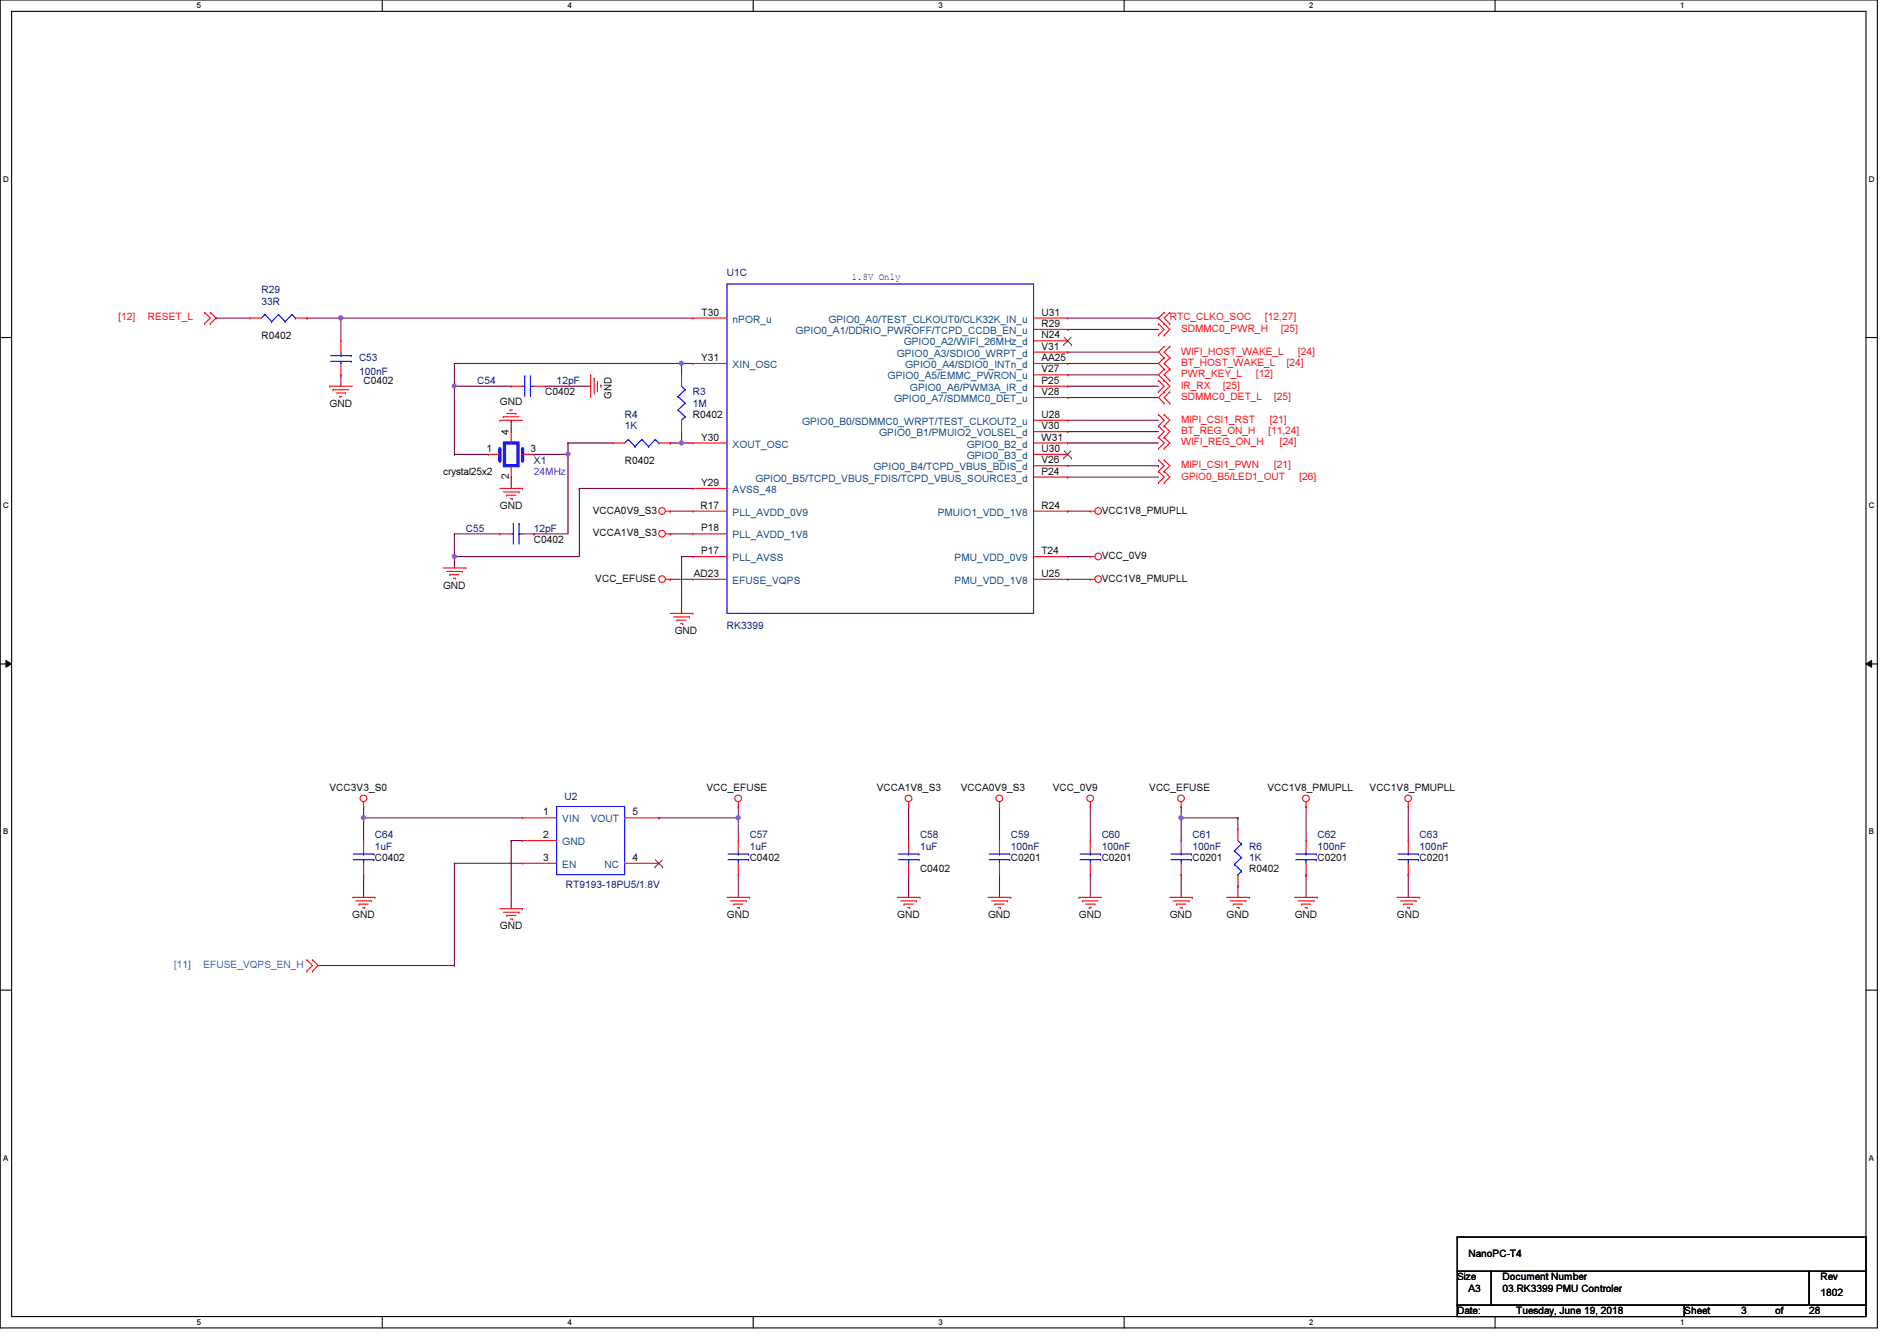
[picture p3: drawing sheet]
<svg xmlns="http://www.w3.org/2000/svg" width="297mm" height="210mm" viewBox="0 0 297 210" stroke-linecap="round" stroke-linejoin="round" font-family="sans-serif">
<path d="M0 0h294v207.9h-294zM1.8 1.8h290.4v204.3h-290.4z" fill="none" stroke="#000" stroke-width=".17"/>
<g fill="#fff">
<path d="M30.8 .2h.7v1.4h-.7z"/>
<path d="M30.8 206.2h.7v1.4h-.7z"/>
</g>
<path d="M59.9 0v1.8M59.9 206.1v1.8" fill="none" stroke="#000" stroke-width=".17"/>
<g fill="#fff">
<path d="M88.9 .2h.6v1.4h-.6z"/>
<path d="M88.9 206.2h.6v1.4h-.6z"/>
</g>
<path d="M117.9 0v1.8M117.9 206.1v1.8" fill="none" stroke="#000" stroke-width=".17"/>
<g fill="#fff">
<path d="M146.9 .2h.7v1.4h-.7z"/>
<path d="M146.9 206.2h.7v1.4h-.7z"/>
</g>
<path d="M176 0v1.8M176 206.1v1.8" fill="none" stroke="#000" stroke-width=".17"/>
<g fill="#fff">
<path d="M205 .2h.7v1.4h-.7z"/>
<path d="M205 206.2h.7v1.4h-.7z"/>
</g>
<path d="M234.1 0v1.8M234.1 206.1v1.8" fill="none" stroke="#000" stroke-width=".17"/>
<g fill="#fff">
<path d="M263.1 .2h.7v1.4h-.7z"/>
<path d="M263.1 206.2h.7v1.4h-.7z"/>
<path d="M.5 27.3h.9v1.4h-.9z"/>
<path d="M292.6 27.3h.9v1.4h-.9z"/>
<path d="M.5 78.4h.9v1.4h-.9z"/>
<path d="M292.6 78.4h.9v1.4h-.9z"/>
</g>
<path d="M0 52.8h1.8M292.2 52.8h1.8" fill="none" stroke="#000" stroke-width=".17"/>
<g fill="#fff">
<path d="M.5 129.5h.8v1.4h-.8z"/>
<path d="M292.6 129.5h.9v1.4h-.9z"/>
</g>
<path d="M0 103.9h1.8M292.2 103.9h1.8" fill="none" stroke="#000" stroke-width=".17"/>
<path d="M.9 103.4l.9 .5-.9 .5zM292.2 103.9l.9-.5v1z" fill="#000"/>
<path d="M.9 103.4l.9 .5-.9 .5zM292.2 103.9l.9-.5v1z" fill="none" stroke="#000" stroke-width=".16"/>
<g fill="#fff">
<path d="M.5 180.5h.8v1.4h-.8z"/>
<path d="M292.6 180.5h.9v1.4h-.9z"/>
</g>
<path d="M0 155h1.8M292.2 155h1.8" fill="none" stroke="#000" stroke-width=".17"/>
<path d="M106.7 67.6h.1M106.7 67.6v1.7M156.5 126.2h.1M156.5 136.9h.1M156.5 126.2v5.4M156.5 136.9v3.6M170.7 126.2h.1M170.7 136.9h.1M170.7 126.2v5.4M170.7 136.9v3.6" fill="none" stroke="#800040" stroke-width=".17"/>
<circle cx="106.7" cy="69.3" r=".32" fill="#f0f"/>
<circle cx="106.7" cy="69.3" r=".32" fill="none" stroke="#f0f" stroke-width=".17"/>
<path d="M71.2 56.9h.1M71.2 56.9h35.5M88.9 69.3h.1M88.9 69.3h7.2M106.7 69.3h.1M106.7 69.3h1.8M83.6 83.6h.1M83.6 83.6h5.3M106.7 87.1h.1M106.7 87.1h1.8" fill="none" stroke="#800040" stroke-width=".17"/>
<circle cx="106.7" cy="56.9" r=".32" fill="#f0f"/>
<circle cx="106.7" cy="56.9" r=".32" fill="none" stroke="#f0f" stroke-width=".17"/>
<path d="M88.9 71.1h.1M88.9 71.1v12.5" fill="none" stroke="#800040" stroke-width=".17"/>
<circle cx="88.9" cy="71.1" r=".32" fill="#f0f"/>
<circle cx="88.9" cy="71.1" r=".32" fill="none" stroke="#f0f" stroke-width=".17"/>
<path d="M71.2 60.5h.1M71.2 60.5v10.6M71.2 60.5h8.8M104.9 69.3h.1M104.9 69.3h1.8M71.2 83.6h.1M71.2 83.6h7.1" fill="none" stroke="#800040" stroke-width=".17"/>
<circle cx="71.1" cy="60.4" r=".32" fill="#f0f"/>
<circle cx="71.1" cy="60.4" r=".32" fill="none" stroke="#f0f" stroke-width=".17"/>
<g fill="none" stroke="#800040" stroke-width=".17">
<path d="M53.4 49.8h.1M53.4 49.8h55.1M71.2 56.9h.1M71.2 56.9v3.6M106.7 56.9h.1M106.7 56.9v1.8M106.7 56.9h1.8M167.2 55.1h.1M167.2 56.9h.1M167.2 58.7h.1M167.2 51.6h.1M167.2 56.9h14.2"/>
<path d="M167.2 55.1h14.2M167.2 58.7h14.2M167.2 51.6h14.2M85.4 60.5h.1M85.4 60.5h7.1M167.2 62.2h.1M167.2 69.3h.1M167.2 67.6h.1M167.2 62.2h14.2M167.2 69.3h14.2M167.2 67.6h14.2M71.2 83.6h.1"/>
<path d="M71.2 83.6v3.5M104.9 83.6h.1M104.9 90.7h.1M104.9 80h.1M104.9 83.6h3.6M104.9 90.7h3.6M104.9 80h3.6M167.2 87.1h.1M167.2 90.7h.1M167.2 80h.1M167.2 90.7h3.5M167.2 87.1h3.5"/>
<path d="M167.2 80h3.5M142.3 126.2h.1M142.3 136.9h.1M142.3 126.2v5.4M142.3 136.9v3.6M185 136.9h.1M185 126.2h.1M185 126.2v1.8M185 136.9v3.6M204.5 126.2h.1M204.5 136.9h.1M204.5 126.2v5.4"/>
<path d="M204.5 136.9v3.6"/>
</g>
<circle cx="184.9" cy="128" r=".32" fill="#f0f"/>
<circle cx="184.9" cy="128" r=".32" fill="none" stroke="#f0f" stroke-width=".17"/>
<path d="M90.7 76.5h.1M90.7 76.5h17.8M90.7 76.5v10.6h-19.5M71.2 87.1h.1M185 128h.1M185 128h8.8M185 128v3.6M193.8 128h.1M193.8 138.7h.1M193.8 128v1.8M193.8 138.7v1.8" fill="none" stroke="#800040" stroke-width=".17"/>
<circle cx="71.1" cy="87.1" r=".32" fill="#f0f"/>
<circle cx="71.1" cy="87.1" r=".32" fill="none" stroke="#f0f" stroke-width=".17"/>
<path d="M167.2 65.8h.1M167.2 65.8h14.2M71.2 87.1h.1M71.2 87.1v1.8M56.9 128h.1M56.9 128v3.6M220.5 126.2h.1M220.5 136.9h.1M220.5 126.2v5.4M220.5 136.9v3.6" fill="none" stroke="#800040" stroke-width=".17"/>
<circle cx="56.9" cy="128" r=".32" fill="#f0f"/>
<circle cx="56.9" cy="128" r=".32" fill="none" stroke="#f0f" stroke-width=".17"/>
<path d="M56.9 128h.1M56.9 128h24.9M115.6 136.9h.1M115.6 128h.1M115.6 128v3.6M115.6 136.9v3.6" fill="none" stroke="#800040" stroke-width=".17"/>
<circle cx="115.6" cy="128" r=".32" fill="#f0f"/>
<circle cx="115.6" cy="128" r=".32" fill="none" stroke="#f0f" stroke-width=".17"/>
<g fill="none" stroke="#800040" stroke-width=".17">
<path d="M53.4 49.8h.1M53.4 49.8v3.5M83.6 71.1h.1M83.6 71.1h5.3M167.2 60.5h.1M167.2 60.5h14.2M56.9 136.9h.1M56.9 126.2h.1M56.9 126.2v1.8M56.9 136.9v3.6M103.2 128h.1M115.6 126.2h.1"/>
<path d="M115.6 126.2v1.8h-12.4"/>
</g>
<circle cx="53.4" cy="49.8" r=".32" fill="#f0f"/>
<circle cx="53.4" cy="49.8" r=".32" fill="none" stroke="#f0f" stroke-width=".17"/>
<g fill="none" stroke="#800040" stroke-width=".17">
<path d="M33.8 49.8h.1M33.8 49.8h5.4M48 49.8h.1M48 49.8h5.4M53.4 58.7h.1M53.4 58.7v1.8M167.2 49.8h14.2M181.4 49.8h.1M71.2 71.1h.1M71.2 71.1h5.3M80 74.7h.1M80 65.8h.1"/>
<path d="M80 65.8v1.8M80 74.7v1.8M88.9 69.3h.1M88.9 69.3v1.8M167.2 74.7h.1M167.2 72.9h14.2M167.2 74.7h14.2M181.4 72.9h.1M106.7 87.1h.1M106.7 87.1v8.9M71.2 135.1h.1M71.2 135.1h10.6"/>
<path d="M71.2 135.1v16M80 131.6h.1M80 131.6v10.6M80 131.6h1.8M49.8 151.1h21.4M71.2 151.1h.1"/>
</g>
<g fill="none" stroke="#f00" stroke-width=".17">
<path d="M32 48.9h.1M32 50.7h.1M32 48.9l.9 .9-.9 .9M32.9 50.7h.1M32.9 48.9h.1M32.9 48.9l.9 .9-.9 .9M39.2 49.8h.1M39.2 49.8h1.7M46.3 49.8h1.7M48 49.8h.1M53.4 58.7h.1M53.4 53.3h.1"/>
<path d="M53.4 53.3v1.8M53.4 56.9v1.8M92.5 58.7h.1M92.5 58.7v3.5M93 59.2h.1M93 59.2v2.5M93.6 59.7v1.5M106.7 58.7h.1M106.7 58.7v1.8M181.4 52.5h.1M181.4 50.7h.1M181.4 59.6h.1"/>
<path d="M181.4 50.7l.9 .9-.9 .9M181.4 59.6l.9 .9-.9 .8M182.3 50.7h.1M182.3 48.9h.1M182.3 52.5h.1M182.3 54.2h.1M182.3 56h.1M182.3 57.8h.1M182.3 59.6h.1M182.3 57.8l-.9 .9 1.8 1.8-1.8 1.7 .9 .9M182.3 48.9l-.9 .9 1.8 1.8-.9 .9M182.3 54.2l-.9 .9 .9 .9"/>
<path d="M182.3 56l-.9 .9 .9 .9M183.2 48.9h.1M183.2 50.7h.1M183.2 56h.1M183.2 54.2h.1M183.2 57.8h.1M183.2 59.6h.1M183.2 48.9l-.9 .9 .9 .9M183.2 54.2l-.9 .9 .9 .9M183.2 56l-.9 .9 .9 .9M183.2 57.8l-.9 .9 .9 .9M51.6 60.5h.1"/>
<path d="M51.6 60.5h3.6M52.2 61h.1M52.2 61h2.4M52.7 61.5h1.4M53.2 62.1h.1M53.2 62.1h.3M54.1 61.5h.1M78.3 65.8h.1M78.3 76.5h3.5M78.3 65.8h3.5M78.8 65.2h.1M78.8 77h2.5"/>
<path d="M78.8 65.2h2.5M79.3 77.5h.1M79.3 77.5h1.5M79.3 64.7h1.5M79.9 64.2h.1M79.9 78.1h.3M79.9 64.2h.3M80 60.5h.1M80 60.5h1.8M80.2 78.1h.1M80.8 64.7h.1M81.3 77h.1"/>
<path d="M81.8 76.5h.1M83.6 60.5h1.8M85.4 60.5h.1M93.6 61.2h.1M94.1 60.3h.1M94.1 60.3v.3M96.1 69.3h.1M96.1 69.3h1.7M103.2 69.3h1.7M104.9 69.3h.1M106.7 67.6h.1M106.7 65.8v1.8"/>
<path d="M181.4 68.5h.1M181.4 66.7h.1M181.4 70.2h.1M181.4 61.3h.1M181.4 73.8h.1M181.4 72h.1M181.4 64.9h.1M181.4 75.6h.1M181.4 66.7l.9 .9-.9 .9M181.4 68.5l.9 .8-.9 .9M181.4 72l.9 .9-.9 .9M181.4 64.9l.9 .9-.9 .9"/>
<path d="M181.4 73.8l.9 .9-.9 .9M182.3 63.1h.1M182.3 61.3h.1M182.3 68.5h.1M182.3 66.7h.1M182.3 70.2h.1M182.3 73.8h.1M182.3 72h.1M182.3 64.9h.1M182.3 75.6h.1M182.3 66.7l.9 .9-.9 .9M182.3 68.5l.9 .8-.9 .9"/>
<path d="M182.3 72l.9 .9-.9 .9M182.3 64.9l.9 .9-.9 .9M182.3 73.8l.9 .9-.9 .9M183.2 61.3h.1M183.2 63.1h.1M183.2 61.3l-.9 .9 .9 .9M69.4 88.9h3.5M69.9 89.5h2.5M70.4 90h.1M70.4 90h1.5M71 90.5h.3M71.3 90.5h.1"/>
<path d="M72.4 89.5h.1M72.9 88.9h.1M78.3 83.6h.1M78.3 83.6h1.7M81.8 83.6h1.8M83.6 83.6h.1M104.2 83.6h.7M104.2 90.7h.7M104.2 80h.7M104.9 83.6h.1M104.9 90.7h.1M104.9 80h.1"/>
<path d="M104.9 96h3.6M105.5 96.6h2.4M106 97.1h.1M106 97.1h1.4M106.5 97.6h.4M106.9 97.6h.1M107.9 96.6h.1M108.5 96h.1M170.7 87.1h.1M170.7 90.7h.1M170.7 80h.1M170.7 90.7h.7"/>
<path d="M170.7 87.1h.7M170.7 80h.7M56.9 126.2h.1M56.9 131.6h.1M56.9 136.9h.1M56.9 125.5v.7M56.9 131.6v1.7M56.9 135.1v1.8M81.8 128h.1M81.8 131.6h.1M81.8 135.1h.1M81.8 128h5.4"/>
<path d="M81.8 131.6h5.4M81.8 135.1h5.4M97.8 128h5.4M97.8 135.1h5.4M103.2 135.1h.1M103.2 128h.1M115.6 126.2h.1M115.6 131.6h.1M115.6 136.9h.1M115.6 125.5v.7M115.6 131.6v1.7M115.6 135.1v1.8"/>
<path d="M142.3 126.2h.1M142.3 131.6h.1M142.3 136.9h.1M142.3 125.5v.7M142.3 131.6v1.7M142.3 135.1v1.8M156.5 126.2h.1M156.5 131.6h.1M156.5 136.9h.1M156.5 125.5v.7M156.5 131.6v1.7M156.5 135.1v1.8"/>
<path d="M170.7 126.2h.1M170.7 131.6h.1M170.7 136.9h.1M170.7 125.5v.7M170.7 131.6v1.7M170.7 135.1v1.8M185 126.2h.1M185 131.6h.1M185 136.9h.1M185 125.5v.7M185 131.6v1.7M185 135.1v1.8"/>
<path d="M204.5 126.2h.1M204.5 131.6h.1M204.5 136.9h.1M204.5 125.5v.7M204.5 131.6v1.7M204.5 135.1v1.8M220.5 126.2h.1M220.5 131.6h.1M220.5 136.9h.1M220.5 125.5v.7M220.5 131.6v1.7M220.5 135.1v1.8"/>
<path d="M48 152h.1M48 150.2h.1M48 150.2l.9 .9-.9 .9M48.9 150.2h.1M48.9 152h.1M48.9 150.2l.9 .9-.9 .9M55.2 140.5h3.5M55.7 141h2.5M56.2 141.5h.1M56.2 141.5h1.5M56.8 142.1h.3M57.1 142.1h.1"/>
<path d="M58.2 141h.1M58.7 140.5h.1M78.3 142.2h3.5M78.8 142.8h2.5M79.3 143.3h.1M79.3 143.3h1.5M79.9 143.8h.3M80.2 143.8h.1M81.3 142.8h.1M81.8 142.2h.1M113.8 140.5h3.6M114.4 141h2.4"/>
<path d="M114.9 141.5h.1M114.9 141.5h1.4M115.4 142.1h.4M115.8 142.1h.1M116.8 141h.1M117.4 140.5h.1M140.5 140.5h3.6M141.1 141h2.4M141.6 141.5h.1M141.6 141.5h1.4M142.1 142.1h.3M142.4 142.1h.1"/>
<path d="M143.5 141h.1M144.1 140.5h.1M154.7 140.5h3.6M155.3 141h2.4M155.8 141.5h.1M155.8 141.5h1.4M156.3 142.1h.4M156.7 142.1h.1M157.7 141h.1M158.3 140.5h.1M168.9 140.5h.1M168.9 140.5h3.6"/>
<path d="M169.5 141h.1M169.5 141h2.5M170 141.5h1.4M170.6 142.1h.1M170.6 142.1h.3M171.4 141.5h.1M183.2 140.5h3.5M183.7 141h2.5M184.2 141.5h.1M184.2 141.5h1.5M184.8 142.1h.3M185.1 142.1h.1"/>
<path d="M186.2 141h.1M186.7 140.5h.1M192.1 140.5h3.5M192.6 141h2.5M193.1 141.5h.1M193.1 141.5h1.5M193.7 142.1h.3M194 142.1h.1M195.1 141h.1M195.6 140.5h.1M202.7 140.5h3.6M203.3 141h2.4"/>
<path d="M203.8 141.5h.1M203.8 141.5h1.4M204.3 142.1h.4M204.7 142.1h.1M205.7 141h.1M206.3 140.5h.1M218.7 140.5h3.6M219.3 141h2.4M219.8 141.5h.1M219.8 141.5h1.4M220.3 142.1h.4M220.7 142.1h.1"/>
<path d="M221.7 141h.1M222.3 140.5h.1"/>
<circle cx="103.7" cy="80" r=".52"/>
<circle cx="171.9" cy="80" r=".52"/>
<circle cx="103.7" cy="90.7" r=".52"/>
<circle cx="103.7" cy="83.5" r=".52"/>
<circle cx="171.9" cy="87.1" r=".52"/>
<circle cx="171.9" cy="90.7" r=".52"/>
<circle cx="56.9" cy="125" r=".52"/>
<circle cx="115.6" cy="125" r=".52"/>
<circle cx="142.3" cy="125" r=".52"/>
<circle cx="156.5" cy="125" r=".52"/>
<circle cx="170.7" cy="125" r=".52"/>
<circle cx="184.9" cy="125" r=".52"/>
<circle cx="204.5" cy="125" r=".52"/>
<circle cx="220.5" cy="125" r=".52"/>
</g>
<path d="M228.2 199h5.3v5.3h-5.3zM228.2 193.6h.1M228.2 193.6v5.4M228.2 193.6h64M233.5 199h49.8v5.3h-49.8zM283.3 199h8.9v5.3h-8.9zM292.2 193.6h.1M292.2 199h.1M292.2 193.6v5.4M228.2 204.3h35.5v1.8h-35.5zM263.7 204.3h28.5v1.8h-28.5z" fill="none" stroke="#000" stroke-width=".17"/>
<g fill="none" stroke="#00f" stroke-width=".17">
<path d="M41.5 49.2h.1M41.5 49.2l-.6 .6M41.5 49.2l1 1.1M42.5 50.3h.1M43.6 49.2h.1M43.6 49.2l-1.1 1.1M43.6 49.2l1.1 1.1M44.7 50.3h.1M45.7 49.2h.1M45.7 49.2l-1 1.1M45.7 49.2l.6 .6M46.3 49.8h.1"/>
<path d="M51.8 55.7h3.2M51.8 56.6h3.2M53.4 56.6h.1M53.4 55.7h.1M53.4 55.1v.6M53.4 56.6v.3M55 55.7h.1M55 56.6h.1M82.2 58.8h.1M82.2 58.8v3.3M83.1 58.8h.1M83.1 58.8v3.3"/>
<path d="M81.8 60.5h.4M82.2 60.5h.1M83.1 60.5h.1M83.1 60.5h.5M98.4 68.8h.1M98.4 68.8l-.6 .5M98.4 68.8l1 1.1M99.4 69.9h.1M100.5 68.8h.1M100.5 68.8l-1.1 1.1M100.5 68.8l1.1 1.1M101.6 69.9h.1"/>
<path d="M102.6 68.8h.1M102.6 68.8l-1 1.1M102.6 68.8l.6 .5M103.2 69.3h.1M106.2 62.1h.1M106.2 64.2h.1M106.2 62.1l1.1 1M106.2 64.2l1.1 1M106.7 65.8h.1M106.7 60.5l.6 .5M107.3 61h.1M107.3 63.1h.1"/>
<path d="M107.3 65.2h.1M107.3 61l-1.1 1.1M107.3 63.1l-1.1 1.1M107.3 65.2l-.6 .6M80 83.6h.4M80.4 83.6h.1M80.4 82h.1M80.4 82v3.2M81.3 82h.1M81.3 83.6h.1M81.3 83.6h.5M81.3 82v3.2"/>
<path d="M55.3 134.6h3.2M55.3 133.7h3.2M56.9 133.7h.1M56.9 134.6h.1M56.9 133.3v.4M56.9 134.6v.5M58.5 134.6h.1M58.5 133.7h.1M87.2 126.2h10.6v10.7h-10.6zM114 134.6h3.2M114 133.7h3.2M115.6 133.7h.1"/>
<path d="M115.6 134.6h.1M115.6 133.3v.4M115.6 134.6v.5M117.2 134.6h.1M117.2 133.7h.1M140.7 134.6h3.2M140.7 133.7h3.2M142.3 133.7h.1M142.3 134.6h.1M142.3 133.3v.4M142.3 134.6v.5M143.9 134.6h.1"/>
<path d="M143.9 133.7h.1M154.9 134.6h3.2M154.9 133.7h3.2M156.5 133.7h.1M156.5 134.6h.1M156.5 133.3v.4M156.5 134.6v.5M158.1 134.6h.1M158.1 133.7h.1M169.1 134.6h3.2M169.1 133.7h3.2M170.7 133.7h.1"/>
<path d="M170.7 134.6h.1M170.7 133.3v.4M170.7 134.6v.5M172.3 134.6h.1M172.3 133.7h.1M183.3 134.6h3.3M183.3 133.7h3.3M185 133.7h.1M185 134.6h.1M185 133.3v.4M185 134.6v.5M186.6 134.6h.1"/>
<path d="M186.6 133.7h.1M202.9 134.6h3.2M202.9 133.7h3.2M204.5 133.7h.1M204.5 134.6h.1M204.5 133.3v.4M204.5 134.6v.5M206.1 134.6h.1M206.1 133.7h.1M218.9 134.6h3.2M218.9 133.7h3.2M220.5 133.7h.1"/>
<path d="M220.5 134.6h.1M220.5 133.3v.4M220.5 134.6v.5M222.1 134.6h.1M222.1 133.7h.1"/>
</g>
<path d="M102.6 135.7h.1M102.6 134.6l1.2 1.1M103.7 134.6l-1.1 1.1M103.8 135.7h.1" fill="none" stroke="#804000" stroke-width=".16"/>
<path d="M78.3 70.2v1.8" fill="none" stroke="#00f" stroke-width=".51"/>
<circle cx="78.3" cy="72" r=".25" fill="#00f"/>
<path d="M81.8 70.2v1.8" fill="none" stroke="#00f" stroke-width=".51"/>
<circle cx="81.8" cy="72" r=".25" fill="#00f"/>
<path d="M79 69.3h2.1v3.6h-2.1z" fill="none" stroke="#00f" stroke-width=".51"/>
<g fill="none" stroke="#f00" stroke-width=".17">
<path d="M108.5 56.9h.1M108.5 49.8h.1M108.5 56.9h5.3M108.5 49.8h5.3M161.8 56.9h5.4M161.8 49.8h5.4M161.8 51.6h5.4M161.8 53.3h5.4M161.8 55.1h5.4M161.8 58.7h5.4M167.2 49.8h.1M167.2 51.6h.1"/>
<path d="M167.2 53.3h.1M167.2 56.9h.1M167.2 55.1h.1M167.2 58.7h.1M76.5 71.1h.1M76.5 71.1h1.8M80 74.7h.1M80 67.6h.1M80 67.6v1.7M80 72.9v1.8M81.8 71.1h1.8M83.6 71.1h.1"/>
<path d="M108.5 69.3h.1M108.5 76.5h.1M108.5 69.3h5.3M108.5 76.5h5.3M161.8 71.1h5.4M161.8 69.3h5.4M161.8 72.9h5.4M161.8 67.6h5.4M161.8 65.8h5.4M161.8 74.7h5.4M161.8 62.2h5.4M161.8 60.5h5.4"/>
<path d="M167.2 72.9h.1M167.2 71.1h.1M167.2 69.3h.1M167.2 67.6h.1M167.2 65.8h.1M167.2 74.7h.1M167.2 62.2h.1M167.2 60.5h.1M108.5 87.1h.1M108.5 90.7h.1M108.5 80h.1M108.5 83.6h.1"/>
<path d="M108.5 87.1h5.3M108.5 90.7h5.3M108.5 80h5.3M108.5 83.6h5.3M161.8 87.1h5.4M161.8 90.7h5.4M161.8 80h5.4M167.2 80h.1M167.2 87.1h.1M167.2 90.7h.1M193.8 129.8h.1M193.8 138.7h.1"/>
<path d="M193.8 129.8v1.8M193.8 136.9v1.8"/>
</g>
<g fill="none" stroke="#00f" stroke-width=".17">
<path d="M113.8 44.4h48v51.6h-48zM193.3 133.2h.1M193.3 135.3h.1M193.3 133.2l1.1 1M193.3 135.3l1.1 1.1M193.8 136.9h.1M193.8 131.6l.6 .5M194.4 132.1h.1M194.4 134.2h.1M194.4 136.4h.1M194.4 132.1l-1.1 1.1M194.4 134.2l-1.1 1.1"/>
<path d="M194.4 136.4l-.6 .5"/>
</g>
<path d="M166.6 53.9h.1M166.6 52.8l1.2 1.1M167.7 52.8l-1.1 1.1M167.8 53.9h.1M166.6 71.7h.1M166.6 70.6l1.2 1.1M167.7 70.6l-1.1 1.1M167.8 71.7h.1" fill="none" stroke="#804000" stroke-width=".16"/>
<circle cx="106.7" cy="69.3" r=".32" fill="#f0f"/>
<circle cx="106.7" cy="69.3" r=".32" fill="none" stroke="#f0f" stroke-width=".17"/>
<circle cx="106.7" cy="56.9" r=".32" fill="#f0f"/>
<circle cx="106.7" cy="56.9" r=".32" fill="none" stroke="#f0f" stroke-width=".17"/>
<circle cx="88.9" cy="71.1" r=".32" fill="#f0f"/>
<circle cx="88.9" cy="71.1" r=".32" fill="none" stroke="#f0f" stroke-width=".17"/>
<circle cx="71.1" cy="60.4" r=".32" fill="#f0f"/>
<circle cx="71.1" cy="60.4" r=".32" fill="none" stroke="#f0f" stroke-width=".17"/>
<circle cx="184.9" cy="128" r=".32" fill="#f0f"/>
<circle cx="184.9" cy="128" r=".32" fill="none" stroke="#f0f" stroke-width=".17"/>
<circle cx="71.1" cy="87.1" r=".32" fill="#f0f"/>
<circle cx="71.1" cy="87.1" r=".32" fill="none" stroke="#f0f" stroke-width=".17"/>
<circle cx="56.9" cy="128" r=".32" fill="#f0f"/>
<circle cx="56.9" cy="128" r=".32" fill="none" stroke="#f0f" stroke-width=".17"/>
<circle cx="115.6" cy="128" r=".32" fill="#f0f"/>
<circle cx="115.6" cy="128" r=".32" fill="none" stroke="#f0f" stroke-width=".17"/>
<circle cx="53.4" cy="49.8" r=".32" fill="#f0f"/>
<circle cx="53.4" cy="49.8" r=".32" fill="none" stroke="#f0f" stroke-width=".17"/>
<g font-size="1.6" fill="#000080">
<text x="40.9" y="45.9">R29</text>
<text x="40.9" y="47.7">33R</text>
<text x="113.8" y="43.2">U1C</text>
<text x="56.2" y="56.6">C53</text>
<text x="56.2" y="58.7">100nF</text>
<text x="74.7" y="60.1">C54</text>
<text x="87.2" y="60.1">12pF</text>
<text x="97.8" y="65.4">R4</text>
<text x="108.5" y="61.9">R3</text>
<text x="108.5" y="63.7">1M</text>
<text x="97.8" y="67.2">1K</text>
<text x="83.6" y="72.6">X1</text>
<text x="72.9" y="83.2">C55</text>
<text x="83.6" y="83.2">12pF</text>
<text x="113.8" y="98.5">RK3399</text>
<text x="88.4" y="125.2">U2</text>
<text x="58.7" y="131.2">C64</text>
<text x="117.4" y="131.2">C57</text>
<text x="144.1" y="131.2">C58</text>
<text x="158.3" y="131.2">C59</text>
<text x="172.5" y="131.2">C60</text>
<text x="186.7" y="131.2">C61</text>
<text x="206.3" y="131.2">C62</text>
<text x="222.3" y="131.2">C63</text>
<text x="58.7" y="133">1uF</text>
<text x="117.4" y="133">1uF</text>
<text x="144.1" y="133">1uF</text>
<text x="158.3" y="133">100nF</text>
<text x="172.5" y="133">100nF</text>
<text x="186.7" y="133">100nF</text>
<text x="195.6" y="133">R6</text>
<text x="195.6" y="134.8">1K</text>
<text x="206.3" y="133">100nF</text>
<text x="222.3" y="133">100nF</text>
<text x="88.6" y="139.1">RT9193-18PU5/1.8V</text>
</g>
<g font-size="1.6">
<text x="133.4" y="43.9">1.8V Only</text>
<text x="40.9" y="53">R0402</text>
<text x="109.9" y="49.4">T30</text>
<text x="163.1" y="49.4">U31</text>
<text x="163.1" y="51.2">R29</text>
<text x="163.1" y="53">N24</text>
<text x="109.8" y="56.5">Y31</text>
<text x="163.1" y="56.5">AA25</text>
<text x="163.1" y="54.7">V31</text>
<text x="163.1" y="58.3">V27</text>
<text x="51.6" y="63.7">GND</text>
<text x="56.9" y="60.1">C0402</text>
<text x="78.3" y="63.3">GND</text>
<text x="85.4" y="61.9">C0402</text>
<text x="95.8" y="62.4" transform="rotate(-90 95.8 62.4)">GND</text>
<text x="108.5" y="65.4">R0402</text>
<text x="163.1" y="65.4">U28</text>
<text x="163.1" y="61.8">V28</text>
<text x="163.1" y="60.1">P25</text>
<text x="76.2" y="70.7">1</text>
<text x="79.7" y="68.1" transform="rotate(-90 79.7 68.1)">4</text>
<text x="83.1" y="70.7">3</text>
<text x="109.8" y="69">Y30</text>
<text x="163.1" y="70.7">U30</text>
<text x="163.1" y="69">W31</text>
<text x="163.1" y="67.2">V30</text>
<text x="69.4" y="74.3">crystal25x2</text>
<text x="79.7" y="75" transform="rotate(-90 79.7 75)">2</text>
<text x="97.8" y="72.6">R0402</text>
<text x="109.8" y="76.1">Y29</text>
<text x="163.1" y="72.5">V26</text>
<text x="163.1" y="74.3">P24</text>
<text x="78.3" y="79.7">GND</text>
<text x="92.8" y="83.9">VCCA1V8_S3</text>
<text x="92.8" y="80.4">VCCA0V9_S3</text>
<text x="109.7" y="79.6">R17</text>
<text x="109.8" y="83.2">P18</text>
<text x="163.1" y="79.6">R24</text>
<text x="172.5" y="80.4">VCC1V8_PMUPLL</text>
<text x="83.6" y="85">C0402</text>
<text x="109.8" y="86.7">P17</text>
<text x="163.1" y="86.7">T24</text>
<text x="172.5" y="87.5">VCC_0V9</text>
<text x="69.4" y="92.1">GND</text>
<text x="93.2" y="91.1">VCC_EFUSE</text>
<text x="108.6" y="90.3">AD23</text>
<text x="163.1" y="90.3">U25</text>
<text x="172.5" y="91.1">VCC1V8_PMUPLL</text>
<text x="105.7" y="99.2">GND</text>
<text x="51.6" y="123.8">VCC3V3_S0</text>
<text x="110.6" y="123.8">VCC_EFUSE</text>
<text x="137.3" y="123.8">VCCA1V8_S3</text>
<text x="150.4" y="123.8">VCCA0V9_S3</text>
<text x="164.8" y="123.8">VCC_0V9</text>
<text x="180" y="123.8">VCC_EFUSE</text>
<text x="198.5" y="123.8">VCC1V8_PMUPLL</text>
<text x="214.5" y="123.8">VCC1V8_PMUPLL</text>
<text x="85" y="127.6">1</text>
<text x="85" y="131.2">2</text>
<text x="99.1" y="127.6">5</text>
<text x="58.7" y="134.8">C0402</text>
<text x="85" y="134.7">3</text>
<text x="99.1" y="134.7">4</text>
<text x="117.4" y="134.8">C0402</text>
<text x="144.1" y="136.6">C0402</text>
<text x="158.3" y="134.8">C0201</text>
<text x="172.5" y="134.8">C0201</text>
<text x="186.7" y="134.8">C0201</text>
<text x="195.6" y="136.6">R0402</text>
<text x="206.3" y="134.8">C0201</text>
<text x="222.3" y="134.8">C0201</text>
<text x="55.2" y="143.7">GND</text>
<text x="113.8" y="143.7">GND</text>
<text x="140.5" y="143.7">GND</text>
<text x="154.7" y="143.7">GND</text>
<text x="168.9" y="143.7">GND</text>
<text x="183.2" y="143.7">GND</text>
<text x="192.1" y="143.7">GND</text>
<text x="202.7" y="143.7">GND</text>
<text x="218.7" y="143.7">GND</text>
<text x="78.3" y="145.5">GND</text>
<text x="230" y="196.7">NanoPC-T4</text>
<text x="228.2" y="200.4">Size</text>
<text x="230" y="202.2">A3</text>
<text x="235.3" y="202.2">03.RK3399 PMU Controler</text>
<text x="235.3" y="200.4">Document Number</text>
<text x="285.1" y="202.9">1802</text>
<text x="285.1" y="200.4">Rev</text>
<text x="228.2" y="205.7">Date:</text>
<text x="237.4" y="205.7">Tuesday, June 19, 2018</text>
<text x="263.7" y="205.7">Sheet</text>
<text x="272.6" y="205.7">3</text>
<text x="278" y="205.7">of</text>
<text x="283.3" y="205.7">28</text>
</g>
<g font-size="1.6" fill="#f00">
<text x="18.5" y="50.2">[12]</text>
<text x="23.2" y="50.2">RESET_L</text>
<text x="183.2" y="50.2">RTC_CLKO_SOC</text>
<text x="185" y="51.9">SDMMC0_PWR_H</text>
<text x="198.1" y="50.2">[12,27]</text>
<text x="200.6" y="51.9">[25]</text>
<text x="185" y="55.5">WIFI_HOST_WAKE_L</text>
<text x="185" y="57.3">BT_HOST_WAKE_L</text>
<text x="185" y="59.1">PWR_KEY_L</text>
<text x="196.7" y="59.1">[12]</text>
<text x="201.5" y="57.3">[24]</text>
<text x="203.3" y="55.5">[24]</text>
<text x="185" y="62.6">SDMMC0_DET_L</text>
<text x="185" y="60.8">IR_RX</text>
<text x="191.5" y="60.8">[25]</text>
<text x="199.5" y="62.6">[25]</text>
<text x="185" y="67.9">BT_REG_ON_H</text>
<text x="185" y="69.7">WIFI_REG_ON_H</text>
<text x="185" y="66.2">MIPI_CSI1_RST</text>
<text x="198.6" y="67.9">[11,24]</text>
<text x="198.8" y="66.2">[21]</text>
<text x="200.4" y="69.7">[24]</text>
<text x="185" y="73.3">MIPI_CSI1_PWN</text>
<text x="185" y="75.1">GPIO0_B5/LED1_OUT</text>
<text x="199.5" y="73.3">[21]</text>
<text x="203.5" y="75.1">[26]</text>
</g>
<g font-size="1.6" fill="#004080">
<text x="114.7" y="50.5">nPOR_u</text>
<text x="124.6" y="52.3">GPIO0_A1/DDRIO_PWROFF/TCPD_CCDB_EN_u</text>
<text x="129.7" y="50.5">GPIO0_A0/TEST_CLKOUT0/CLK32K_IN_u</text>
<text x="114.7" y="57.6">XIN_OSC</text>
<text x="139" y="59.4">GPIO0_A5/EMMC_PWRON_u</text>
<text x="140.4" y="55.8">GPIO0_A3/SDIO0_WRPT_d</text>
<text x="141.5" y="54.1">GPIO0_A2/WIFI_26MHz_d</text>
<text x="141.7" y="57.6">GPIO0_A4/SDIO0_INTn_d</text>
<text x="140" y="62.9">GPIO0_A7/SDMMC0_DET_u</text>
<text x="142.5" y="61.2">GPIO0_A6/PWM3A_IR_d</text>
<text x="114.7" y="70.1">XOUT_OSC</text>
<text x="125.6" y="66.5">GPIO0_B0/SDMMC0_WRPT/TEST_CLKOUT2_u</text>
<text x="137.7" y="68.3">GPIO0_B1/PMUIO2_VOLSEL_d</text>
<text x="151.4" y="71.8">GPIO0_B3_d</text>
<text x="151.4" y="70.1">GPIO0_B2_d</text>
<text x="114.7" y="77.2">AVSS_48</text>
<text x="118.3" y="75.4">GPIO0_B5/TCPD_VBUS_FDIS/TCPD_VBUS_SOURCE3_d</text>
<text x="136.8" y="73.6">GPIO0_B4/TCPD_VBUS_BDIS_d</text>
<text x="114.7" y="80.7">PLL_AVDD_0V9</text>
<text x="146.9" y="80.7">PMUIO1_VDD_1V8</text>
<text x="114.7" y="87.8">PLL_AVSS</text>
<text x="114.7" y="84.3">PLL_AVDD_1V8</text>
<text x="149.5" y="87.8">PMU_VDD_0V9</text>
<text x="114.7" y="91.4">EFUSE_VQPS</text>
<text x="149.5" y="91.4">PMU_VDD_1V8</text>
<text x="88.1" y="128.7">VIN</text>
<text x="92.5" y="128.7">VOUT</text>
<text x="88.1" y="132.3">GND</text>
<text x="88.1" y="135.8">EN</text>
<text x="94.7" y="135.8">NC</text>
</g>
<text font-size="1.6" fill="#8000ff" x="83.6" y="74.3">24MHz</text>
<g font-size="1.6" fill="#0080ff">
<text x="27.3" y="151.5">[11]</text>
<text x="31.9" y="151.5">EFUSE_VQPS_EN_H</text>
</g>
<g font-size="1.3">
<text x="30.8" y="1.3">5</text>
<text x="88.9" y="1.3">4</text>
<text x="146.9" y="1.3">3</text>
<text x="205" y="1.3">2</text>
<text x="263.1" y="1.3">1</text>
<text x=".5" y="28.4">D</text>
<text x="292.6" y="28.4">D</text>
<text x=".5" y="79.5">C</text>
<text x="292.6" y="79.5">C</text>
<text x=".5" y="130.6">B</text>
<text x="292.6" y="130.6">B</text>
<text x=".5" y="181.7">A</text>
<text x="292.6" y="181.7">A</text>
<text x="30.8" y="207.4">5</text>
<text x="88.9" y="207.4">4</text>
<text x="146.9" y="207.4">3</text>
<text x="205" y="207.4">2</text>
<text x="263.1" y="207.4">1</text>
</g>
</svg>
